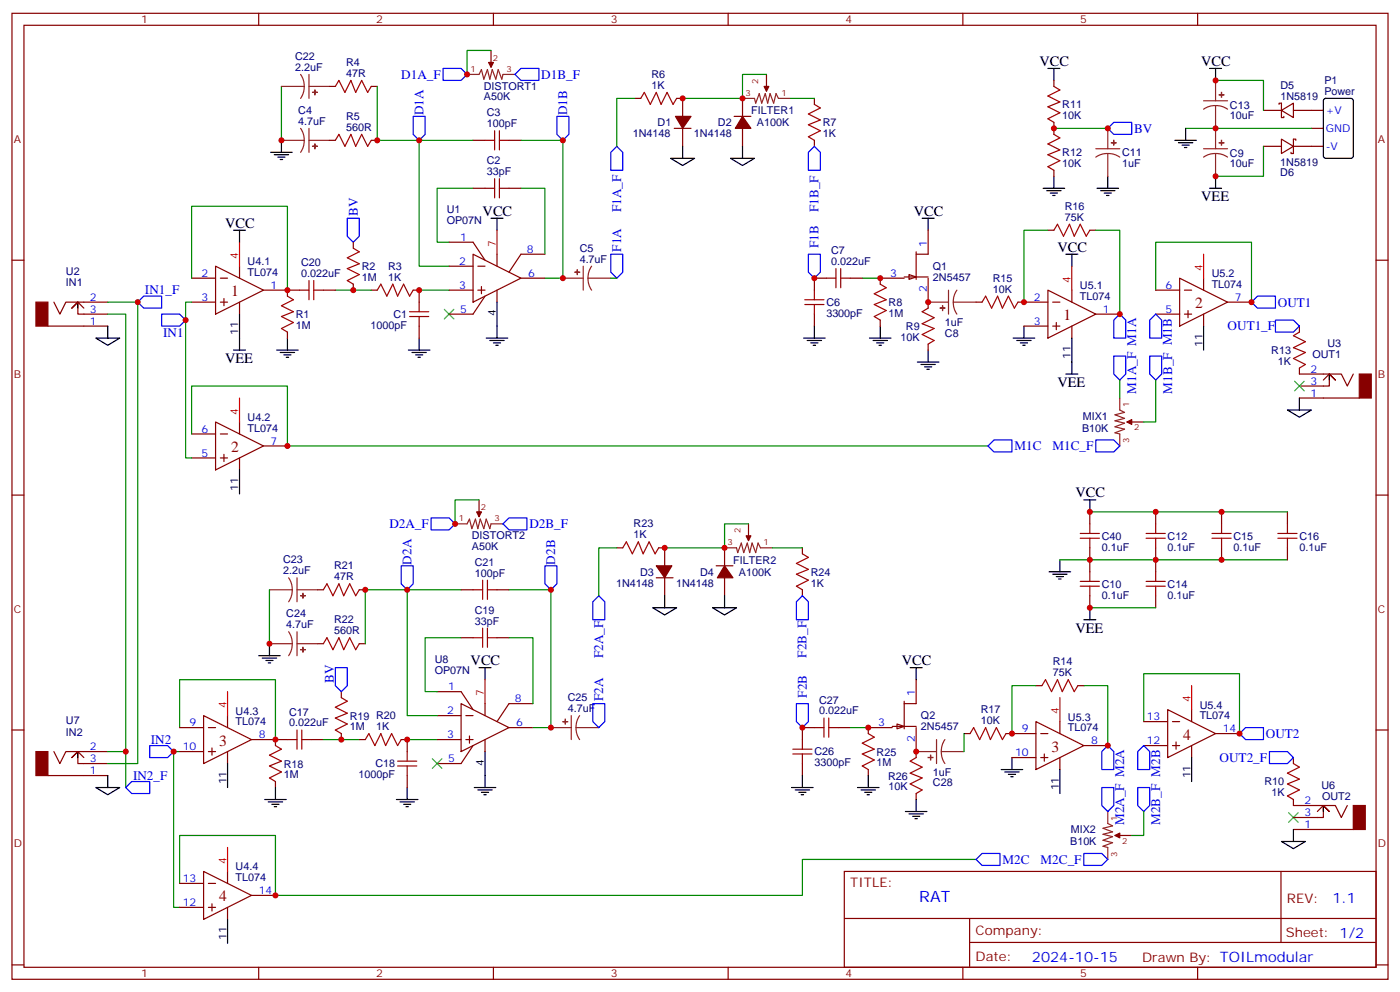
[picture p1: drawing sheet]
<svg xmlns="http://www.w3.org/2000/svg" width="412mm" height="292mm" viewBox="0 0 412 292" stroke-linecap="round" stroke-linejoin="round" font-family="sans-serif">
<g fill="none" stroke="#870000" stroke-width=".35">
<path d="M3.5 3.9h405.4v284.4h-405.4zM7.1 7.4h398.2v277.3h-398.2zM76.2 3.9v3.5M145.3 3.9v3.5M214.5 3.9v3.5M283.6 3.9v3.5M352.8 3.9v3.5M310.4 23.7v1.7M310.4 36v3.5M310.4 50.1v1.8M3.5 76.6h3.6M405.3 76.6h3.6"/>
<path d="M273.4 88.9v1.8M273.4 101.3v1.7M3.5 145.7h3.6M321 150.7v3.5M405.3 145.7h3.6M321 161.3v3.5M3.5 214.9h3.6M405.3 214.9h3.6M248.7 256.5h156.6v28.2h-156.6zM377.3 256.5v20.9M248.7 270.4h156.5M285.6 277.4h119.6"/>
<path d="M285.6 270.4v14.1M3.5 284h3.6M76.2 284.7v3.6M145.3 284.7v3.6M214.5 284.7v3.6M283.6 284.7v3.6M352.8 284.7v3.6M405.3 284h3.6"/>
</g>
<path d="M326.3 37.8l1.8-1.8h5.3v3.5h-5.3z" fill="none" stroke="#00f" stroke-width=".35"/>
<g fill="none" stroke="#000" stroke-width=".35">
<path d="M307.3 55.4h6.3M308.3 56.1h4.3M309.4 56.8h2.1M310.1 57.5h.7M310.4 51.9v3.5M323.1 55.4h6.4M324.2 56.1h4.2M325.3 56.8h2.1M326 57.5h.7M326.3 51.9v3.5M271.6 64.2h3.6M273.4 64.2v3.6"/>
<path d="M270.2 106.6h6.4M271.3 107.3h4.2M272.3 108h2.2M273 108.7h.8M273.4 103v3.6M309 168.3h6.4M310.1 169h4.2M311.1 169.7h2.2M311.9 170.4h.7M312.2 164.8v3.5"/>
</g>
<path d="M310.4 37.8h15.9" fill="none" stroke="#008700" stroke-width=".35"/>
<path d="M326.3 37.8v6M322.8 43.8h7M326.3 45.2l-1.8 .2-1.7 .8M326.3 45.2l1.9 .2 1.6 .8M326.3 45.2v6.7M273.4 88.9h6M279.4 85.4v7.1M280.8 88.9l.3 1.9 .8 1.7M280.8 88.9h6.7M281.9 85.4l-.9 1.7-.2 1.8" fill="none" stroke="#8c2424" stroke-width=".35"/>
<g fill="#8c2424" stroke="#8c2424" stroke-width=".35">
<path d="M327.4 42l1.4 .1z"/>
<path d="M328 41.3l.1 1.4z"/>
<path d="M277.6 90l.1 1.4z"/>
<path d="M276.9 90.7h1.4z"/>
</g>
<path d="M310.4 39.5l1.8 1.1-3.5 1.8 3.5 1.7-3.5 1.4 3.5 1.8-3.5 1.8 1.7 1M310.4 25.4l1.8 1.1-3.5 1.8 3.5 1.7-3.5 1.4 3.5 1.8-3.5 1.8 1.7 1M273.4 90.7l-1.8 1.1 3.6 1.7-3.6 1.8 3.6 1.4-3.6 1.8 3.6 1.7-1.8 1.1M318.2 158.4h5.6M318.2 157h5.6M321 154.2v2.8M321 158.4v2.9" fill="none" stroke="#a10000" stroke-width=".35"/>
<path d="M267.8 80.8l2.1 .7-2.1 .7z" fill="#fff" stroke="#870000" stroke-width=".35"/>
<g fill="none" stroke="#870000" stroke-width=".35">
<path d="M144.6 14.9v3.5M97 25.4h1.8M109.4 25.4h1.7M187 29h1.7M198.6 37.8h5M199.3 29h1.8v5.3M201.1 37.8v5.3M216.3 34.3h4.9M218.7 29v5.3M218.7 37.8v5.3M386.3 37.8h3.5M386.3 32.5h3.5"/>
<path d="M97 41.3h1.8M109.4 41.3h1.7M139.3 41.3h3.6M139.3 55.4h3.6M149.9 41.3h3.6M149.9 55.4h3.6M386.3 43.1h3.5M63.5 78.4l14.1 7-14.1 7.1zM70.6 78.4v3.5M104.1 71.3v1.8M132.3 78.4h7M132.3 71.3h7l3.6 5.3"/>
<path d="M139.3 74.8l14.2 7.1-14.2 7zM140.8 78.4h2.1M146.4 74.8v3.6M160.5 74.8h-7l-3.6 5.3M269.9 74.1v8.1M273.4 67.8v7h-3.5M308.7 67.8h1.7M321 67.8h1.8M14.1 96h17.6M15.9 88.9l1.7 3.6 1.8-3.6h12.3M24.7 90.7l-1.8-1.8-1.7 1.8 1.7-1.8v3.6h8.8M56.4 81.9h7.1"/>
<path d="M56.4 88.9h7.1M64.9 81.9h2.1M64.9 88.9h2.1M66 87.9v2.1M70.6 88.9v3.6M77.6 85.4h10.6M84.7 85.4v1.8M84.7 97.8v1.7M95.2 85.4h3.6M104.1 83.6v1.8M109.4 85.4h1.7M121.7 85.4h1.8"/>
<path d="M132.3 85.4h7M140.8 85.4h2.1M141.8 84.3v2.2M142.9 87.2l-3.6 5.3h-7M146.4 85.4v3.5M153.5 81.9h7M239.9 81.9h3.5M250.5 81.9h3.5M259.3 94.2v1.8M266.3 81.5h7.1M266.3 81.9h-7v1.7M273.4 81.9v7"/>
<path d="M287.5 88.9h1.8M299.9 88.9h1.7M382.8 96v1.8M382.8 108.3v1.8h12.3l1.8 3.5 1.7-3.5M382.8 117.2h17.6M389.8 111.9l1.8-1.8 1.7 1.8-1.7-1.8v3.5h-8.8M56.4 127.7h7.1M56.4 134.8h7.1M63.5 124.2l14.1 7.1-14.1 7zM64.9 127.7h2.1M64.9 134.8h2.1M66 133.7v2.2"/>
<path d="M70.6 124.2v3.5M70.6 134.8v3.5M77.6 131.3h7.1M333.4 124.2h3.5M141.1 147.1v3.6M340.4 150.7v3.5M359.8 150.7v3.5M379.2 150.7v3.5M93.5 173.6h1.7M105.8 173.6h1.8M135.8 173.6h3.5M146.4 173.6h3.5"/>
<path d="M181.7 161.3h1.7M193.3 170.1h5M194 161.3h1.8v5.2M195.8 170.1v5.3M211 166.5h4.9M213.4 161.3v5.2M213.4 170.1v5.3M321 164.8v3.5M321 175.4v3.5M340.4 161.3v7M340.4 175.4v3.5M359.8 161.3v3.5"/>
<path d="M379.2 161.3v3.5M93.5 189.5h1.7M105.8 189.5h1.8M135.8 187.7h3.5M146.4 187.7h3.5M84.7 217.7h-3.6v1.8M91.7 217.7h3.5M100.5 203.6v1.8M100.5 215.9v1.8M105.8 217.7h1.8M118.2 217.7h1.7M128.8 217.7h7"/>
<path d="M128.8 210.6h7M128.8 203.6h7l3.5 5.3M135.8 207.1l14.1 7.1-14.1 7zM137.2 217.7h2.1M137.2 210.6h2.1M138.3 216.6v2.2M139.3 219.5l-3.5 5.3h-7M142.9 207.1v3.5M142.9 217.7v3.5M149.9 214.2h7.1M157 207.1h-7.1l-3.5 5.3M236.4 214.2h3.5"/>
<path d="M246.9 214.2h3.6M255.8 214.2v1.7M284 215.9h1.8M296.3 215.9h1.8M305.2 201.8h1.7M317.5 201.8h1.8M14.1 228.3h17.6M15.9 221.2l1.7 3.6 1.8-3.6h12.3M24.7 223l-1.8-1.8-1.7 1.8 1.7-1.8v3.6h8.8M81.1 230v1.8M255.8 226.5v1.8M381 235.3v1.8h12.3l1.8 3.5 1.8-3.5"/>
<path d="M381 223v1.8M388.1 238.9l1.7-1.8 1.8 1.8-1.8-1.8v3.5h-8.8M329.8 245.9h3.6M381 244.2h17.6"/>
</g>
<g fill="none" stroke="#008700" stroke-width=".35">
<path d="M82.9 25.4v15.9M349.2 37.8h37.1M139.3 41.3h-15.8v37.1h8.8M139.3 55.4h-10.5v15.9h3.5M153.5 41.3h12.3v40.6h-5.3M153.5 55.4h7v19.4M308.7 67.8h-7.1v21.1M322.8 67.8h7v24.7M31.7 92.5h5.3v139.3M56.4 88.9h-1.7v45.9h1.7M56.4 81.9v-21.2h28.3v24.7M98.8 85.4h10.6"/>
<path d="M123.5 85.4h8.8M254 81.9h5.3M340.4 85.4v-14.1h28.3v17.6M56.4 127.7v-14.1h28.3v17.7h206.3M321 150.7h58.2M79.4 173.6v15.9M135.8 173.6h-15.9v37h8.9M149.9 173.6h12.4v40.6h-5.3M312.2 164.8h67M321 178.9h19.4M135.8 187.7h-10.6v15.9h3.6M149.9 187.7h7.1v19.4"/>
<path d="M52.9 214.2v-14.1h28.2v17.6M95.2 217.7h10.6M119.9 217.7h8.9M250.5 214.2h5.3M305.2 201.8h-7.1v14.1M319.3 201.8h7v17.7M336.9 212.4v-14.1h28.2v17.6M52.9 221.2h-1.7v45.9h1.7M287.5 253h-51.1v10.6h-155.3v-17.7h-28.2v14.1"/>
</g>
<g fill="none" stroke="#000" stroke-width=".35">
<path d="M308.7 20.1h3.5M310.4 20.1v3.6M356.3 20.1h3.5M358.1 20.1v3.6M390.1 29.2l.4-.2h7.4l.7 .4v16.5l-.4 .6-7.7 .1-.6-.5-.1-16.4zM79.7 44.8h6.4M80.8 45.5h4.2M81.8 46.2h2.2M82.5 47h.8M82.9 41.3v3.5M144.6 64.2h3.6M146.4 64.2v3.6"/>
<path d="M22.9 88.9v1.8M70.6 92.5v7M84.7 99.5v3.5M123.5 99.5v3.5M143.2 99.5h6.4M146.4 88.9v10.6M256.1 99.5h6.4M259.3 96v3.5M298.4 99.5h6.4M301.6 96v3.5M81.5 103h6.3M82.5 103.8h4.3"/>
<path d="M83.6 104.5h2.1M84.3 105.2h.7M120.3 103h6.3M121.4 103.8h4.2M122.4 104.5h2.1M123.1 105.2h.7M144.3 100.2h4.2M145.3 100.9h2.2M146 101.6h.8M257.2 100.2h4.2M258.2 100.9h2.1M258.9 101.6h.7"/>
<path d="M299.5 100.2h4.2M300.6 100.9h2.1M301.3 101.6h.7M391.6 110.1v1.8M70.6 138.3v7.1M319.3 147.1h3.5M321 147.1v3.6M321 178.9v3.5M76.2 193h6.3M77.3 193.7h4.2M78.3 194.4h2.1M79 195.1h.7"/>
<path d="M79.4 189.5v3.5M141.1 196.5h3.5M142.9 196.5v3.6M319.3 182.4h3.5M22.9 221.2v1.8M78 235.3h6.3M79 236h4.3M80.1 236.7h2.1M80.8 237.5h.7M81.1 231.8v3.5M116.8 235.3h6.3M117.8 236h4.3"/>
<path d="M118.9 236.7h2.1M119.6 237.5h.7M119.9 231.8v3.5M139.7 231.8h6.3M140.8 232.5h4.2M141.8 233.2h2.1M142.5 233.9h.7M142.9 221.2v10.6M252.6 231.8h6.3M253.6 232.5h4.3M254.7 233.2h2.1M255.4 233.9h.7"/>
<path d="M255.8 228.3v3.5M294.9 226.5h6.4M296 227.2h4.2M297 227.9h2.2M297.7 228.6h.7M298.1 223v3.5M389.8 237.1v1.8"/>
</g>
<g fill="none" stroke="#a10000" stroke-width=".35">
<path d="M98.8 25.4l1-1.7 1.8 3.5 1.8-3.5 1.4 3.5 1.7-3.5 1.8 3.5 1.1-1.8M145.7 38.5v5.6M147.1 38.5v5.6M188.7 29l1.1-1.8 1.8 3.5 1.7-3.5 1.4 3.5 1.8-3.5 1.8 3.5 1-1.7M98.8 41.3l1-1.8 1.8 3.6 1.8-3.6 1.4 3.6 1.7-3.6 1.8 3.6 1.1-1.8M142.9 41.3h2.8M142.9 55.4h2.8M145.7 52.6v5.6M147.1 41.3h2.8M147.1 52.6v5.6M147.1 55.4h2.8M104.1 73.1l1.7 1-3.5 1.8 3.5 1.7-3.5 1.5 3.5 1.7-3.5 1.8 1.8 1"/>
<path d="M246.2 79.1v5.6M247.6 79.1v5.6M310.4 67.8l1.1-1.8 1.8 3.5 1.7-3.5 1.4 3.5 1.8-3.5 1.8 3.5 1-1.7M84.7 87.2l1.7 1-3.5 1.8 3.5 1.8-3.5 1.4 3.5 1.7-3.5 1.8 1.8 1.1M88.2 85.4h2.8M91 82.6v5.6M92.4 85.4h2.8M92.4 82.6v5.6M111.1 85.4l1.1-1.8 1.7 3.6 1.8-3.6 1.4 3.6 1.8-3.6 1.7 3.6 1.1-1.8M243.4 81.9h2.8M247.6 81.9h2.9M259.3 83.6l1.8 1.1-3.6 1.8 3.6 1.7-3.6 1.4 3.6 1.8-3.6 1.8 1.8 1"/>
<path d="M289.3 88.9l1-1.7 1.8 3.5 1.8-3.5 1.4 3.5 1.7-3.5 1.8 3.5 1.1-1.8M382.8 97.8l-1.8 1 3.5 1.8-3.5 1.7 3.5 1.5-3.5 1.7 3.5 1.8-1.7 1M337.6 158.4h5.7M337.6 157h5.7M340.4 154.2v2.8M340.4 158.4v2.9M357 158.4h5.7M357 157h5.7M359.8 154.2v2.8M359.8 158.4v2.9M376.4 158.4h5.7M376.4 157h5.7"/>
<path d="M379.2 154.2v2.8M379.2 158.4v2.9M95.2 173.6l1.1-1.8 1.8 3.6 1.7-3.6 1.4 3.6 1.8-3.6 1.8 3.6 1-1.8M139.3 173.6h2.9M142.2 170.8v5.6M143.6 170.8v5.6M143.6 173.6h2.8M183.4 161.3l1.1-1.8 1.8 3.5 1.7-3.5 1.4 3.5 1.8-3.5 1.8 3.5 1-1.7M318.2 172.5h5.6M318.2 171.1h5.6M321 168.3v2.8M321 172.5v2.9"/>
<path d="M337.6 172.5h5.7M337.6 171.1h5.7M340.4 168.3v2.8M340.4 172.5v2.9M95.2 189.5l1.1-1.8 1.8 3.5 1.7-3.5 1.4 3.5 1.8-3.5 1.8 3.5 1-1.7M139.3 187.7h2.9M142.2 184.9v5.6M143.6 187.7h2.8M143.6 184.9v5.6M81.1 219.5l1.8 1-3.5 1.8 3.5 1.7-3.5 1.5 3.5 1.7-3.5 1.8 1.7 1M84.7 217.7h2.8M87.5 214.9v5.6"/>
<path d="M88.9 217.7h2.8M88.9 214.9v5.6M100.5 205.4l1.8 1-3.5 1.8 3.5 1.7-3.5 1.4 3.5 1.8-3.5 1.8 1.7 1M107.6 217.7l1.1-1.8 1.7 3.6 1.8-3.6 1.4 3.6 1.8-3.6 1.7 3.6 1.1-1.8M239.9 214.2h2.8M242.7 211.3v5.7M244.1 211.3v5.7M244.1 214.2h2.8M255.8 215.9l1.7 1.1-3.5 1.8 3.5 1.7-3.5 1.4 3.5 1.8-3.5 1.8 1.8 1M285.8 215.9l1-1.7 1.8 3.5 1.7-3.5 1.4 3.5 1.8-3.5 1.8 3.5 1-1.8M306.9 201.8l1.1-1.7 1.7 3.5 1.8-3.5 1.4 3.5 1.8-3.5 1.7 3.5 1.1-1.8M381 224.8l1.8 1-3.6 1.8 3.6 1.7-3.6 1.5 3.6 1.7-3.6 1.8 1.8 1"/>
</g>
<g fill="#870000" stroke="#870000" stroke-width=".35">
<path d="M218.7 34.3l2.5 3.5h-4.6z"/>
<path d="M199 34.3h4.6l-2.5 3.5z"/>
<path d="M10.6 88.9h3.5v7.1h-3.5z"/>
<path d="M400.4 110.1h3.5v7.1h-3.5z"/>
<path d="M143.9 18.4h1.4l-.7 1.4z"/>
<path d="M332 124.2l1.4-.7v1.4z"/>
<path d="M328.4 245.9l1.4-.7v1.4z"/>
<path d="M140.4 150.7h1.4l-.7 1.4z"/>
<path d="M398.6 237.1h3.6v7.1h-3.6z"/>
<path d="M10.6 221.2h3.5v7.1h-3.5z"/>
<path d="M193.3 166.5h4.6l-2.1 3.6z"/>
<path d="M213.4 166.5l2.5 3.6h-4.6z"/>
</g>
<g fill="none" stroke="#8c2424" stroke-width=".35">
<path d="M144.6 18.4v1.4M82.9 25.4h6.7M88.5 37.8l.9 1.7 .2 1.8M88.5 21.9l.9 1.7 .2 1.8M89.6 25.4l-.2 1.9-.9 1.7M91 21.9v7.1M91 37.8v7M91 25.4h6M137.6 21.9h3.5l.7-1.4 .7 2.8 1.1-2.8 .7 2.8 .7-2.8 1 2.8 .8-2.8 1 2.8 .4-1.4h3.5M354.5 29.7h7.1M358.1 31.1l-1.9 .2-1.7 .8M358.1 31.1l1.8 .2 1.7 .8"/>
<path d="M358.1 23.7v6M358.1 31.1v12.7M82.9 41.3h6.7M89.6 41.3l-.2 1.9-.9 1.6M91 41.3h6M354.5 43.8h7.1M358.1 45.2l-1.9 .2-1.7 .8M358.1 45.2l1.8 .2 1.7 .8M358.1 45.2v6.7M171.8 78.4v7M174.3 78.4l-.8 1.6-.3 1.9M165.8 81.9h6"/>
<path d="M173.2 81.9l.2 1.8 .9 1.7M173.2 81.9h6.7M329.8 117.2v3.5l1.5 .7-2.9 .7 2.9 1.1-2.9 .7 2.9 .7-2.9 1 2.9 .7-2.9 1.1 1.4 .3v3.6M332 124.2h1.4M134.1 154.2h3.5l.7-1.4 .7 2.8 1.1-2.8 .7 2.8 .7-2.8 1 2.8 .7-2.8 1.1 2.8 .3-1.4h3.6M141.1 150.7v1.4M79.4 173.6h6.7M85 170.1l.8 1.7 .3 1.8M86.1 173.6l-.3 1.9-.8 1.6M87.5 173.6h6M87.5 170.1v7M79.4 189.5h6.7"/>
<path d="M85 185.9l.8 1.7 .3 1.9M86.1 189.5l-.3 1.8-.8 1.7M87.5 185.9v7.1M87.5 189.5h6M162.3 214.2h6M168.3 210.6v7.1M169.7 214.2l.2 1.8 .8 1.7M169.7 214.2h6.7M170.7 210.6l-.8 1.7-.2 1.9M326.3 238.9v3.5l1.4 .7-2.8 .7 2.8 1.1-2.8 .7 2.8 .7-2.8 1 2.8 .7-2.8 1.1 1.4 .3v3.6M328.4 245.9h1.4"/>
</g>
<g fill="#8c2424" stroke="#8c2424" stroke-width=".35">
<path d="M170 79.4l.1 1.4z"/>
<path d="M169.3 80.1l1.4 .1z"/>
<path d="M92.7 42.4l.1 1.4z"/>
<path d="M92.1 43l1.4 .1z"/>
<path d="M92.7 26.5l.1 1.4z"/>
<path d="M92.1 27.2h1.4z"/>
<path d="M359.1 27.9h1.4z"/>
<path d="M359.8 27.2v1.4z"/>
<path d="M359.1 42l1.4 .1z"/>
<path d="M359.8 41.3v1.4z"/>
<path d="M89.2 174.7l.1 1.4z"/>
<path d="M88.5 175.3l1.5 .1z"/>
<path d="M89.2 190.5l.1 1.4z"/>
<path d="M88.5 191.2h1.5z"/>
<path d="M166.5 211.7v1.4z"/>
<path d="M165.8 212.4h1.4z"/>
</g>
<path d="M130.9 91.1l2.8 2.8M133.7 91.1l-2.8 2.8M381.4 112.2l2.8 2.8M384.2 112.2l-2.8 2.8M127.4 223.3l2.8 2.9M130.2 223.3l-2.8 2.9M379.6 239.2l2.8 2.8M382.4 239.2l-2.8 2.8" fill="none" stroke="#3c3" stroke-width=".35"/>
<path d="M70.6 71.3v7.1M146.4 67.8v7M70.6 117.2v7M142.9 200.1v7" fill="none" stroke="#f00" stroke-width=".35"/>
<path d="M102.3 64.2h3.5v5.3l-1.7 1.8-1.8-1.8zM98.8 196.5h3.5v5.3l-1.8 1.8-1.7-1.8z" fill="none" stroke="#00f" stroke-width=".35"/>
<path d="M264.2 213.1l2.1 .7-2.1 .7z" fill="#fff" stroke="#870000" stroke-width=".35"/>
<g fill="none" stroke="#870000" stroke-width=".35">
<path d="M225.8 21.9v3.5M239.9 29v1.7M372.2 32.5h5.3M376.8 30.7v-.3h.7v4.2h.7v-.3M377.5 32.5l3.5-2.1v4.2zM381 32.5h5.3M239.9 41.3v1.8M372.2 43.1h5.3M377.5 41l3.5 2.1-3.5 2.1zM381 43.1h5.3M381.7 41.3v-.3h-.7v4.2h-.7v-.4M123.5 85.4v3.5"/>
<path d="M123.5 96v3.5M239.9 81.9v3.5M239.9 92.5v3.5M301.6 88.9h7.1M301.6 96h7.1M308.7 85.4l14.1 7.1-14.1 7zM310.1 88.9h2.1M310.1 96h2.1M311.1 94.9v2.1M315.7 85.4v3.5M315.7 96v3.5M322.8 92.5h7"/>
<path d="M340.4 92.5h7.1M340.4 85.4h7.1M347.5 81.9l14.1 7-14.1 7.1zM348.9 92.5h2.1M348.9 85.4h2.1M350 91.4v2.1M354.5 81.9v3.5M354.5 92.5v3.5M361.6 88.9h7.1M220.5 154.2v3.5M236.4 161.3v1.7M236.4 173.6v1.8"/>
<path d="M52.9 214.2h7.1M60 210.6l14.1 7.1-14.1 7.1zM61.4 214.2h2.1M67 210.6v3.6M74.1 217.7h7M119.9 217.7v3.5M236.4 214.2v3.5M255.8 214.2h7M262.8 213.8h7.1M266.3 206.4v8.1M269.9 200.1v7h-3.6M269.9 214.2v8.8"/>
<path d="M298.1 215.9h7.1M305.2 212.4l14.1 7.1-14.1 7zM306.6 215.9h2.1M312.2 212.4v3.5M319.3 219.5h7M336.9 219.5h7.1M336.9 212.4h7.1M344 208.9l14.1 7-14.1 7.1zM345.4 219.5h2.1M345.4 212.4h2.1M346.4 218.4v2.1M351 208.9v3.5"/>
<path d="M351 219.5v3.5M358.1 215.9h7M52.9 221.2h7.1M61.4 221.2h2.1M62.4 220.2v2.1M67 221.2v3.6M119.9 228.3v3.5M236.4 224.8v3.5M269.9 233.6v1.7M298.1 223h7.1M306.6 223h2.1M307.6 221.9v2.1"/>
<path d="M312.2 223v3.5M60 256.5l14.1 7.1-14.1 7zM67 256.5v3.5M52.9 260h7.1M52.9 267.1h7.1M61.4 260h2.1M61.4 267.1h2.1M62.4 266v2.1M67 267.1v3.5M74.1 263.6h7"/>
</g>
<g fill="none" stroke="#000" stroke-width=".35">
<path d="M349.2 37.8v3.5M197.6 46.6h7l-3.5 2.1zM201.1 43.1v3.5M215.2 46.6h7l-3.5 2.1zM218.7 43.1v3.5M346.1 41.3h6.3M347.1 42h4.3M348.2 42.7h2.1M348.9 43.4h.7M356.3 55.4h3.5M358.1 51.9v3.5M68.8 67.8h3.5"/>
<path d="M70.6 67.8v3.5M314 74.8h3.5M315.7 74.8v3.6M28.2 99.5h7.1l-3.6 2.1zM31.7 96v3.5M70.6 99.5v3.5M236.7 99.5h6.4M239.9 96v3.5M315.7 99.5v10.6M354.5 96v7M68.8 103h3.5M237.8 100.2h4.2"/>
<path d="M238.8 100.9h2.1M239.5 101.6h.7M314 110.1h3.5M382.8 117.2v3.5M379.2 120.7h7.1l-3.5 2.1zM192.3 178.9h7l-3.5 2.1zM195.8 175.4v3.5M209.9 178.9h7.1l-3.6 2.1zM213.4 175.4v3.5M268.1 196.5h3.5M269.9 196.5v3.6M28.2 231.8h7.1l-3.6 2.1z"/>
<path d="M31.7 228.3v3.5M67 224.8v7M233.2 231.8h6.3M234.2 232.5h4.3M235.3 233.2h2.1M236 233.9h.7M236.4 228.3v3.5M266.7 238.9h6.3M267.8 239.6h4.2M269.9 235.3v3.6M312.2 226.5v7.1M351 223v7"/>
<path d="M268.8 240.3h2.1M269.5 241h.7M377.5 247.7h7l-3.5 2.1zM381 244.2v3.5M67 270.6v7.1"/>
</g>
<g fill="none" stroke="#a10000" stroke-width=".35">
<path d="M239.9 30.7l1.8 1.1-3.6 1.7 3.6 1.8-3.6 1.4 3.6 1.8-3.6 1.8 1.8 1M120.6 93.2h5.7M120.6 91.8h5.7M123.5 88.9v2.9M123.5 93.2v2.8M237.1 89.6h5.6M237.1 88.2h5.6M239.9 85.4v2.8M239.9 89.6v2.9M236.4 163l1.7 1.1-3.5 1.7 3.5 1.8-3.5 1.4 3.5 1.8-3.5 1.7 1.8 1.1M236.4 217.7v2.8M117.1 225.5h5.7"/>
<path d="M117.1 224h5.7M119.9 221.2v2.8M119.9 225.5v2.8M233.5 221.9h5.7M233.5 220.5h5.7M236.4 221.9v2.9M269.9 223l-1.8 1 3.5 1.8-3.5 1.8 3.5 1.4-3.5 1.8 3.5 1.7-1.7 1.1"/>
</g>
<path d="M218.7 29h3.5l.4 1.4 1.1-2.8 .7 2.8 1-2.8 .7 2.8 .7-2.8 1.1 2.8 .7-2.8 .7 1.4h3.5M225.8 25.4v1.4M220.5 157.7v1.4M213.4 161.3h3.6l.3 1.4 1.1-2.9 .7 2.9 1-2.9 .7 2.9 .7-2.9 1.1 2.9 .7-2.9 .7 1.5h3.5M275.9 217.7v7.1M278.3 217.7l-.8 1.7-.2 1.8M269.9 221.2h6M277.3 221.2l.2 1.9 .8 1.7M277.3 221.2h6.7" fill="none" stroke="#8c2424" stroke-width=".35"/>
<g fill="#8c2424" stroke="#8c2424" stroke-width=".35">
<path d="M274.1 222.3v1.4z"/>
<path d="M273.4 223h1.4z"/>
</g>
<path d="M315.7 78.4v7M354.5 74.8v7.1M67 203.6v7M312.2 205.4v7M351 201.8v7.1M67 249.4v7.1" fill="none" stroke="#f00" stroke-width=".35"/>
<g fill="none" stroke="#008700" stroke-width=".35">
<path d="M144.6 14.9h-7v7M111.1 25.4v15.9h12.4M187 29h-5.3v14.1M225.8 21.9h-7.1v7.1h-17.6M232.8 29h7.1M358.1 23.7h14.1v8.8M372.2 43.1v8.8h-14.1M31.7 88.9h8.9v135.9h-8.9M179.9 81.9h1.8M329.8 111.9v5.3M340.4 111.9v12.3h-3.5M141.1 147.1h-7v7.1"/>
<path d="M220.5 154.2h-7.1v7.1h-17.6M119.9 173.6h-12.3v15.9M181.7 161.3h-5.3v14.1M227.5 161.3h8.9M284 215.9v5.3M31.7 221.2h5.3M336.9 238.9v7h-3.5"/>
</g>
<g fill="#870000" stroke="#870000" stroke-width=".35">
<path d="M225.1 25.4h1.4l-.7 1.4z"/>
<path d="M219.8 157.7h1.4l-.7 1.4z"/>
</g>
<g fill="none" stroke="#00f" stroke-width=".35">
<path d="M121.7 34.3h3.5v5.2l-1.7 1.8-1.8-1.8zM130.5 20.1h5.3l1.8 1.8-1.8 1.8h-5.3zM153.5 20.1h5.2v3.6h-5.2l-1.8-1.8zM164 34.3h3.6v5.2l-1.8 1.8-1.8-1.8zM181.7 43.1l1.7 1.7v5.3h-3.5v-5.3zM239.9 43.1l1.8 1.7v5.3h-3.6v-5.3zM179.9 74.8h3.5v5.3l-1.7 1.8-1.8-1.8zM238.1 74.8h3.6v5.3l-1.8 1.8-1.8-1.8zM40.6 88.9l1.7-1.7h5.3v3.5h-5.3zM47.6 92.5h5.3l1.8 1.7-1.8 1.8h-5.3zM329.8 92.5l1.8 1.7v5.3h-3.5v-5.3zM340.4 92.5l1.8 1.7v5.3h-3.5v-5.3z"/>
<path d="M368.7 88.9l1.7-1.7h5.3v3.5h-5.3zM375.7 94.2h5.3l1.8 1.8-1.8 1.8h-5.3zM328.1 104.8h3.5v5.3l-1.8 1.8-1.7-1.8zM338.7 104.8h3.5v5.3l-1.8 1.8-1.7-1.8zM291 131.3l1.8-1.8h5.3v3.5h-5.3zM322.8 129.5h5.3l1.7 1.8-1.7 1.7h-5.3zM127 152.4h5.3l1.8 1.8-1.8 1.8h-5.3zM148.2 154.2l1.7-1.8h5.3v3.6h-5.3zM118.2 166.5h3.5v5.3l-1.8 1.8-1.7-1.8zM160.5 166.5h3.5v5.3l-1.7 1.8-1.8-1.8zM174.6 177.1l1.8-1.7 1.8 1.7v5.3h-3.6zM236.4 175.4l1.7 1.7v5.3h-3.5v-5.3z"/>
<path d="M44.1 219.5h5.3l1.8 1.7-1.8 1.8h-5.3zM174.6 207.1h3.6v5.3l-1.8 1.8-1.8-1.8zM234.6 207.1h3.5v5.3l-1.7 1.8-1.8-1.8zM326.3 219.5l1.8 1.7v5.3h-3.5v-5.3zM365.1 215.9l1.8-1.7h5.3v3.5h-5.3zM37 231.8l1.8-1.8h5.3v3.6h-5.3zM324.6 231.8h3.5v5.3l-1.8 1.8-1.7-1.8zM335.1 221.2l1.8-1.7 1.8 1.7v5.3h-3.6zM335.1 231.8h3.6v5.3l-1.8 1.8-1.8-1.8zM373.9 221.2h5.3l1.8 1.8-1.8 1.8h-5.3zM287.5 253l1.8-1.8h5.3v3.5h-5.3zM319.3 251.2h5.3l1.7 1.8-1.7 1.7h-5.3z"/>
</g>
<g fill="#c00">
<circle cx="326.3" cy="37.8" r=".88"/>
<circle cx="310.4" cy="37.8" r=".88"/>
<circle cx="273.4" cy="88.9" r=".88"/>
<circle cx="259.3" cy="81.9" r=".88"/>
<circle cx="82.9" cy="41.3" r=".88"/>
<circle cx="123.5" cy="41.3" r=".88"/>
<circle cx="104.1" cy="85.4" r=".88"/>
<circle cx="84.7" cy="131.3" r=".88"/>
<circle cx="84.7" cy="85.4" r=".88"/>
<circle cx="321" cy="150.7" r=".88"/>
<circle cx="340.4" cy="150.7" r=".88"/>
<circle cx="359.8" cy="150.7" r=".88"/>
<circle cx="321" cy="164.8" r=".88"/>
<circle cx="340.4" cy="164.8" r=".88"/>
<circle cx="359.8" cy="164.8" r=".88"/>
<circle cx="81.1" cy="217.7" r=".88"/>
<circle cx="100.5" cy="217.7" r=".88"/>
<circle cx="119.9" cy="173.6" r=".88"/>
<circle cx="79.4" cy="189.5" r=".88"/>
<circle cx="162.3" cy="214.2" r=".88"/>
<circle cx="255.8" cy="214.2" r=".88"/>
<circle cx="269.9" cy="221.2" r=".88"/>
<circle cx="81.1" cy="263.6" r=".88"/>
<circle cx="301.6" cy="88.9" r=".88"/>
<circle cx="298.1" cy="215.9" r=".88"/>
<circle cx="218.7" cy="29" r=".88"/>
<circle cx="195.8" cy="161.3" r=".88"/>
<circle cx="213.4" cy="161.3" r=".88"/>
<circle cx="321" cy="178.9" r=".88"/>
<circle cx="123.5" cy="85.4" r=".88"/>
<circle cx="119.9" cy="217.7" r=".88"/>
<circle cx="358.1" cy="23.7" r=".88"/>
<circle cx="40.6" cy="88.9" r=".88"/>
<circle cx="54.7" cy="94.2" r=".88"/>
<circle cx="51.2" cy="221.2" r=".88"/>
<circle cx="37" cy="221.2" r=".88"/>
<circle cx="111.1" cy="41.3" r=".88"/>
<circle cx="137.6" cy="21.9" r=".88"/>
<circle cx="165.8" cy="41.3" r=".88"/>
<circle cx="165.8" cy="81.9" r=".88"/>
<circle cx="201.1" cy="29" r=".88"/>
<circle cx="239.9" cy="81.9" r=".88"/>
<circle cx="329.8" cy="92.5" r=".88"/>
<circle cx="358.1" cy="51.9" r=".88"/>
<circle cx="358.1" cy="37.8" r=".88"/>
<circle cx="107.6" cy="173.6" r=".88"/>
<circle cx="134.1" cy="154.2" r=".88"/>
<circle cx="162.3" cy="173.6" r=".88"/>
<circle cx="236.4" cy="214.2" r=".88"/>
<circle cx="326.3" cy="219.5" r=".88"/>
<circle cx="368.7" cy="88.9" r=".88"/>
<circle cx="365.1" cy="215.9" r=".88"/>
</g>
<g font-size="4.6" fill="#800">
<text x="68.1" y="87.2">1</text>
<text x="313.3" y="94.2">1</text>
<text x="352.1" y="90.7">2</text>
<text x="68.1" y="133">2</text>
<text x="64.6" y="219.5">3</text>
<text x="309.7" y="221.2">3</text>
<text x="348.5" y="217.7">4</text>
<text x="64.6" y="265.3">4</text>
</g>
<text font-size="4.6" fill="#00f" x="270.8" y="265.5">RAT</text>
<g font-size="4.2">
<text x="306.2" y="19.4">VCC</text>
<text x="353.8" y="19.4">VCC</text>
<text x="353.8" y="59.3">VEE</text>
<text x="142.2" y="63.5">VCC</text>
<text x="269.2" y="63.5">VCC</text>
<text x="66.3" y="67.1">VCC</text>
<text x="311.5" y="74.1">VCC</text>
<text x="66.3" y="106.9">VEE</text>
<text x="311.5" y="114">VEE</text>
<text x="316.8" y="146.4">VCC</text>
<text x="316.8" y="186.3">VEE</text>
<text x="138.6" y="195.8">VCC</text>
<text x="265.6" y="195.8">VCC</text>
</g>
<g font-size="4.2" fill="#00f">
<text x="392.5" y="265.8">1.1</text>
<text x="304" y="283.1">2024-10-15</text>
</g>
<g font-size="3.9" fill="#00f">
<text x="118.2" y="23.2">D1A_F</text>
<text x="159.5" y="23.2">D1B_F</text>
<text x="124.7" y="33.9" transform="rotate(-90 124.7 33.9)">D1A</text>
<text x="167.1" y="33.9" transform="rotate(-90 167.1 33.9)">D1B</text>
<text x="334.1" y="39.1">BV</text>
<text x="105.4" y="63.5" transform="rotate(-90 105.4 63.5)">BV</text>
<text x="182.9" y="62.5" transform="rotate(-90 182.9 62.5)">F1A_F</text>
<text x="241.2" y="62.4" transform="rotate(-90 241.2 62.4)">F1B_F</text>
<text x="183" y="74.1" transform="rotate(-90 183 74.1)">F1A</text>
<text x="241.2" y="73.1" transform="rotate(-90 241.2 73.1)">F1B</text>
<text x="42.7" y="86.7">IN1_F</text>
<text x="376.4" y="90.2">OUT1</text>
<text x="48.1" y="99.1">IN1</text>
<text x="361.6" y="97.3">OUT1_F</text>
<text x="334.7" y="115.8" transform="rotate(-90 334.7 115.8)">M1A_F M1A</text>
<text x="345.2" y="115.8" transform="rotate(-90 345.2 115.8)">M1B_F M1B</text>
<text x="298.8" y="132.5">M1C</text>
<text x="310.1" y="132.5">M1C_F</text>
<text x="114.7" y="155.5">D2A_F</text>
<text x="155.9" y="155.5">D2B_F</text>
<text x="121.2" y="166.2" transform="rotate(-90 121.2 166.2)">D2A</text>
<text x="163.5" y="166.2" transform="rotate(-90 163.5 166.2)">D2B</text>
<text x="177.6" y="193.8" transform="rotate(-90 177.6 193.8)">F2A_F</text>
<text x="237.6" y="193.6" transform="rotate(-90 237.6 193.6)">F2B_F</text>
<text x="98.3" y="200.9" transform="rotate(-90 98.3 200.9)">BV</text>
<text x="177.7" y="206.4" transform="rotate(-90 177.7 206.4)">F2A</text>
<text x="237.6" y="205.4" transform="rotate(-90 237.6 205.4)">F2B</text>
<text x="44.4" y="219">IN2</text>
<text x="372.9" y="217.3">OUT2</text>
<text x="359.3" y="224.2">OUT2_F</text>
<text x="39.2" y="229.6">IN2_F</text>
<text x="331.1" y="242.8" transform="rotate(-90 331.1 242.8)">M2A_F M2A</text>
<text x="341.7" y="242.8" transform="rotate(-90 341.7 242.8)">M2B_F M2B</text>
<text x="295.3" y="254.2">M2C</text>
<text x="306.5" y="254.2">M2C_F</text>
</g>
<g font-size="3.9" fill="#800">
<text x="250.5" y="261.1">TITLE:</text>
<text x="379.1" y="265.8">REV:</text>
<text x="287.4" y="275.3">Company:</text>
<text x="378.7" y="275.9">Sheet: 1/2</text>
<text x="287.4" y="283">Date:</text>
<text x="336.4" y="283.1">Draw</text>
<text x="346.6" y="283.1">n By: TOILmodular</text>
</g>
<g font-size="3.2" fill="#800">
<text x="41.6" y="6.9">1</text>
<text x="110.8" y="6.9">2</text>
<text x="179.9" y="6.9">3</text>
<text x="249.1" y="6.9">4</text>
<text x="318.2" y="6.9">5</text>
<text x="4.1" y="42">A</text>
<text x="405.9" y="42">A</text>
<text x="4.1" y="111.2">B</text>
<text x="405.9" y="111.2">B</text>
<text x="4.1" y="180.3">C</text>
<text x="405.9" y="180.3">C</text>
<text x="4.1" y="249.4">D</text>
<text x="405.9" y="249.4">D</text>
<text x="41.6" y="287.7">1</text>
<text x="110.8" y="287.7">2</text>
<text x="179.9" y="287.7">3</text>
<text x="249.1" y="287.7">4</text>
<text x="318.2" y="287.7">5</text>
</g>
<g font-size="3.2" fill="#000080">
<text x="86.9" y="17.7">C22</text>
<text x="86.9" y="20.8">2.2uF</text>
<text x="102" y="22.6">47R</text>
<text x="102" y="19.4">R4</text>
<text x="191.9" y="23">R6</text>
<text x="142.5" y="29.6">A50K</text>
<text x="142.5" y="26.4">DISTORT1</text>
<text x="191.9" y="26.1">1K</text>
<text x="377.2" y="29.3">1N5819</text>
<text x="377.2" y="26.1">D5</text>
<text x="390.1" y="27.9">Power</text>
<text x="390.1" y="24.7">P1</text>
<text x="87.9" y="33.5">C4</text>
<text x="102" y="35.3">R5</text>
<text x="143.4" y="34.3">C3</text>
<text x="221.3" y="33.6">FILTER1</text>
<text x="312.9" y="35">10K</text>
<text x="312.9" y="31.9">R11</text>
<text x="362.3" y="35.1">10uF</text>
<text x="362.3" y="32">C13</text>
<text x="87.9" y="36.7">4.7uF</text>
<text x="102" y="38.5">560R</text>
<text x="143.4" y="37.4">100pF</text>
<text x="186.4" y="40.3">1N4148</text>
<text x="193.7" y="37.2">D1</text>
<text x="204.4" y="40.4">1N4148</text>
<text x="211.5" y="37.2">D2</text>
<text x="223" y="37.2">A100K</text>
<text x="242.4" y="40.3">1K</text>
<text x="242.4" y="37.2">R7</text>
<text x="312.9" y="46">R12</text>
<text x="330.6" y="46">C11</text>
<text x="362.3" y="46.1">C9</text>
<text x="143.4" y="51.5">33pF</text>
<text x="143.4" y="48.4">C2</text>
<text x="312.9" y="49.2">10K</text>
<text x="330.6" y="49.2">1uF</text>
<text x="362.3" y="49.2">10uF</text>
<text x="377.1" y="48.7">1N5819</text>
<text x="377.1" y="51.9">D6</text>
<text x="131.6" y="62.8">U1</text>
<text x="313.6" y="64.9">75K</text>
<text x="313.6" y="61.8">R16</text>
<text x="131.6" y="66">OP07N</text>
<text x="72.9" y="78">U4.1</text>
<text x="170.8" y="77.3">4.7uF</text>
<text x="170.8" y="74.1">C5</text>
<text x="244.8" y="78">0.022uF</text>
<text x="244.8" y="74.8">C7</text>
<text x="19.4" y="81">U2</text>
<text x="72.9" y="81.2">TL074</text>
<text x="88.7" y="81.5">0.022uF</text>
<text x="88.7" y="78.4">C20</text>
<text x="106.5" y="82.7">1M</text>
<text x="106.5" y="79.6">R2</text>
<text x="114.3" y="82.6">1K</text>
<text x="114.3" y="79.4">R3</text>
<text x="274.8" y="82.7">2N5457</text>
<text x="274.8" y="79.5">Q1</text>
<text x="292.5" y="82.9">R15</text>
<text x="356.9" y="81.6">U5.2</text>
<text x="19.4" y="84.2">IN1</text>
<text x="292.5" y="86.1">10K</text>
<text x="318.1" y="88.3">TL074</text>
<text x="318.1" y="85.1">U5.1</text>
<text x="356.9" y="84.8">TL074</text>
<text x="87.1" y="93.7">R1</text>
<text x="115.9" y="93.6">C1</text>
<text x="243.4" y="93.2">3300pF</text>
<text x="243.4" y="90.1">C6</text>
<text x="261.8" y="93.3">1M</text>
<text x="261.8" y="90.2">R8</text>
<text x="278.4" y="96">1uF</text>
<text x="87.1" y="96.8">1M</text>
<text x="109.2" y="96.8">1000pF</text>
<text x="265.3" y="100.3">10K</text>
<text x="266.9" y="97.2">R9</text>
<text x="278.4" y="99.2">C8</text>
<text x="374.5" y="104.2">R13</text>
<text x="376.4" y="107.4">1K</text>
<text x="386.6" y="105.4">OUT1</text>
<text x="391" y="102.1">U3</text>
<text x="72.9" y="123.8">U4.2</text>
<text x="318.9" y="123.6">MIX1</text>
<text x="72.9" y="127.1">TL074</text>
<text x="318.8" y="127.1">B10K</text>
<text x="186.6" y="155.3">R23</text>
<text x="139" y="161.8">A50K</text>
<text x="139" y="158.7">DISTORT2</text>
<text x="186.6" y="158.4">1K</text>
<text x="324.6" y="158.9">C40</text>
<text x="344" y="158.9">C12</text>
<text x="363.4" y="158.9">C15</text>
<text x="382.8" y="158.9">C16</text>
<text x="83.4" y="165.8">C23</text>
<text x="98.4" y="167.6">R21</text>
<text x="139.9" y="166.5">C21</text>
<text x="216" y="165.9">FILTER2</text>
<text x="324.6" y="162.1">0.1uF</text>
<text x="344" y="162.1">0.1uF</text>
<text x="363.4" y="162.1">0.1uF</text>
<text x="382.8" y="162.1">0.1uF</text>
<text x="83.4" y="169">2.2uF</text>
<text x="98.4" y="170.8">47R</text>
<text x="139.9" y="169.7">100pF</text>
<text x="181.5" y="172.6">1N4148</text>
<text x="188.6" y="169.5">D3</text>
<text x="199.1" y="172.6">1N4148</text>
<text x="206.2" y="169.5">D4</text>
<text x="217.7" y="169.4">A100K</text>
<text x="238.8" y="172.6">1K</text>
<text x="238.8" y="169.5">R24</text>
<text x="324.6" y="173">C10</text>
<text x="344" y="173">C14</text>
<text x="324.6" y="176.2">0.1uF</text>
<text x="344" y="176.2">0.1uF</text>
<text x="84.3" y="184.9">4.7uF</text>
<text x="84.3" y="181.7">C24</text>
<text x="98.4" y="183.5">R22</text>
<text x="139.9" y="183.8">33pF</text>
<text x="139.9" y="180.7">C19</text>
<text x="98.4" y="186.7">560R</text>
<text x="128.1" y="195.1">U8</text>
<text x="310.1" y="195.8">R14</text>
<text x="128.1" y="198.3">OP07N</text>
<text x="310.1" y="199">75K</text>
<text x="167.2" y="209.6">4.7uF</text>
<text x="167.2" y="206.4">C25</text>
<text x="241.3" y="207.1">C27</text>
<text x="288.9" y="209.9">R17</text>
<text x="353.4" y="208.6">U5.4</text>
<text x="19.4" y="213.3">U7</text>
<text x="69.4" y="213.5">TL074</text>
<text x="69.4" y="210.4">U4.3</text>
<text x="85.2" y="213.8">0.022uF</text>
<text x="85.2" y="210.6">C17</text>
<text x="103" y="215">1M</text>
<text x="103" y="211.9">R19 R20</text>
<text x="110.8" y="214.9">1K</text>
<text x="241.3" y="210.3">0.022uF</text>
<text x="271.3" y="215">2N5457</text>
<text x="271.3" y="211.8">Q2</text>
<text x="288.9" y="213.1">10K</text>
<text x="314.6" y="215.3">TL074</text>
<text x="314.6" y="212.1">U5.3</text>
<text x="353.4" y="211.8">TL074</text>
<text x="19.4" y="216.5">IN2</text>
<text x="83.6" y="226">R18</text>
<text x="110.6" y="225.9">C18</text>
<text x="239.9" y="225.5">3300pF</text>
<text x="239.9" y="222.4">C26</text>
<text x="258.2" y="225.6">1M</text>
<text x="258.2" y="222.5">R25</text>
<text x="83.6" y="229.1">1M</text>
<text x="105.6" y="229.1">1000pF</text>
<text x="261.6" y="229.5">R26</text>
<text x="261.8" y="232.6">10K</text>
<text x="274.8" y="228.3">1uF</text>
<text x="274.8" y="231.5">C28</text>
<text x="372.5" y="231.2">R10</text>
<text x="389.3" y="232.2">U6</text>
<text x="374.5" y="234.4">1K</text>
<text x="389.4" y="235.3">OUT2</text>
<text x="315.4" y="245.3">MIX2</text>
<text x="315.2" y="248.8">B10K</text>
<text x="69.4" y="256.2">U4.4</text>
<text x="69.4" y="259.4">TL074</text>
</g>
<g font-size="3.2" fill="#00f">
<text x="390.5" y="33.5">+V</text>
<text x="390.5" y="38.8">GND</text>
<text x="390.5" y="44.1">-V</text>
<text x="135.6" y="70.9">1</text>
<text x="135.2" y="78">2</text>
<text x="155.2" y="74.5">8</text>
<text x="273" y="72.7" transform="rotate(-90 273 72.7)">1</text>
<text x="59.4" y="81.5">2</text>
<text x="155.6" y="81.5">6</text>
<text x="262.2" y="81.5">3</text>
<text x="26.5" y="88.6">2</text>
<text x="59.4" y="88.6">3</text>
<text x="79.7" y="85.1">1</text>
<text x="135.2" y="85.1">3</text>
<text x="273" y="86" transform="rotate(-90 273 86)">2</text>
<text x="304.5" y="88.6">2</text>
<text x="343.4" y="85.1">6</text>
<text x="363.7" y="88.6">7</text>
<text x="26.5" y="95.6">1</text>
<text x="26.5" y="92.1">3</text>
<text x="135.6" y="92.1">5</text>
<text x="304.5" y="95.6">3</text>
<text x="324.9" y="92.1">1</text>
<text x="343.4" y="92.1">5</text>
<text x="386" y="109.7">2</text>
<text x="386" y="113.3">3</text>
<text x="386" y="116.8">1</text>
<text x="59.4" y="127.4">6</text>
<text x="79.7" y="130.9">7</text>
<text x="59.4" y="134.4">5</text>
<text x="132" y="203.2">1</text>
<text x="151.7" y="206.8">8</text>
<text x="269.5" y="205" transform="rotate(-90 269.5 205)">1</text>
<text x="55.8" y="213.8">9</text>
<text x="131.7" y="210.3">2</text>
<text x="152" y="213.8">6</text>
<text x="258.7" y="213.8">3</text>
<text x="301" y="215.6">9</text>
<text x="337.8" y="212.1">13</text>
<text x="360.2" y="215.6">14</text>
<text x="26.5" y="220.9">2</text>
<text x="53.8" y="220.9">10</text>
<text x="76.2" y="217.3">8</text>
<text x="131.7" y="217.3">3</text>
<text x="269.5" y="218.3" transform="rotate(-90 269.5 218.3)">2</text>
<text x="321.4" y="219.1">8</text>
<text x="337.8" y="219.1">12</text>
<text x="26.5" y="227.9">1</text>
<text x="26.5" y="224.4">3</text>
<text x="132" y="224.4">5</text>
<text x="299" y="222.6">10</text>
<text x="384.3" y="236.7">2</text>
<text x="384.3" y="243.8">1</text>
<text x="384.3" y="240.3">3</text>
<text x="53.8" y="259.7">13</text>
<text x="76.2" y="263.2">14</text>
<text x="53.8" y="266.7">12</text>
</g>
<g font-size="3.2" fill="#f00">
<text x="70.2" y="76.2" transform="rotate(-90 70.2 76.2)">4</text>
<text x="146" y="72.7" transform="rotate(-90 146 72.7)">7</text>
<text x="315.4" y="83.3" transform="rotate(-90 315.4 83.3)">4</text>
<text x="354.2" y="79.8" transform="rotate(-90 354.2 79.8)">4</text>
<text x="70.2" y="122.1" transform="rotate(-90 70.2 122.1)">4</text>
<text x="66.7" y="208.5" transform="rotate(-90 66.7 208.5)">4</text>
<text x="142.5" y="205" transform="rotate(-90 142.5 205)">7</text>
<text x="350.7" y="206.8" transform="rotate(-90 350.7 206.8)">4</text>
<text x="311.9" y="210.3" transform="rotate(-90 311.9 210.3)">4</text>
<text x="66.7" y="254.4" transform="rotate(-90 66.7 254.4)">4</text>
</g>
<g font-size="3.2">
<text x="146" y="93.1" transform="rotate(-90 146 93.1)">4</text>
<text x="70.2" y="98.6" transform="rotate(-90 70.2 98.6)">11</text>
<text x="315.4" y="105.7" transform="rotate(-90 315.4 105.7)">11</text>
<text x="354.2" y="102.1" transform="rotate(-90 354.2 102.1)">11</text>
<text x="70.2" y="144.5" transform="rotate(-90 70.2 144.5)">11</text>
<text x="142.5" y="225.4" transform="rotate(-90 142.5 225.4)">4</text>
<text x="66.7" y="230.9" transform="rotate(-90 66.7 230.9)">11</text>
<text x="311.9" y="232.7" transform="rotate(-90 311.9 232.7)">11</text>
<text x="350.7" y="229.1" transform="rotate(-90 350.7 229.1)">11</text>
<text x="66.7" y="276.8" transform="rotate(-90 66.7 276.8)">11</text>
</g>
<g font-size="2.5" fill="#800">
<text x="145.2" y="17.9">2</text>
<text x="138.6" y="21.2">1</text>
<text x="149.2" y="21.2">3</text>
<text x="219.6" y="28.2">3</text>
<text x="223.4" y="24.7" transform="rotate(-90 223.4 24.7)">2</text>
<text x="230.2" y="28.2">1</text>
<text x="332.6" y="119.9" transform="rotate(-90 332.6 119.9)">1</text>
<text x="332.6" y="130.5" transform="rotate(-90 332.6 130.5)">3</text>
<text x="334.1" y="126.6">2</text>
<text x="135.1" y="153.5">1</text>
<text x="141.6" y="150.1">2</text>
<text x="145.7" y="153.5">3</text>
<text x="214.3" y="160.5">3</text>
<text x="218.1" y="157" transform="rotate(-90 218.1 157)">2</text>
<text x="224.9" y="160.5">1</text>
<text x="329.1" y="241.6" transform="rotate(-90 329.1 241.6)">1</text>
<text x="330.6" y="248.3">2</text>
<text x="329.1" y="252.2" transform="rotate(-90 329.1 252.2)">3</text>
</g>
</svg>
